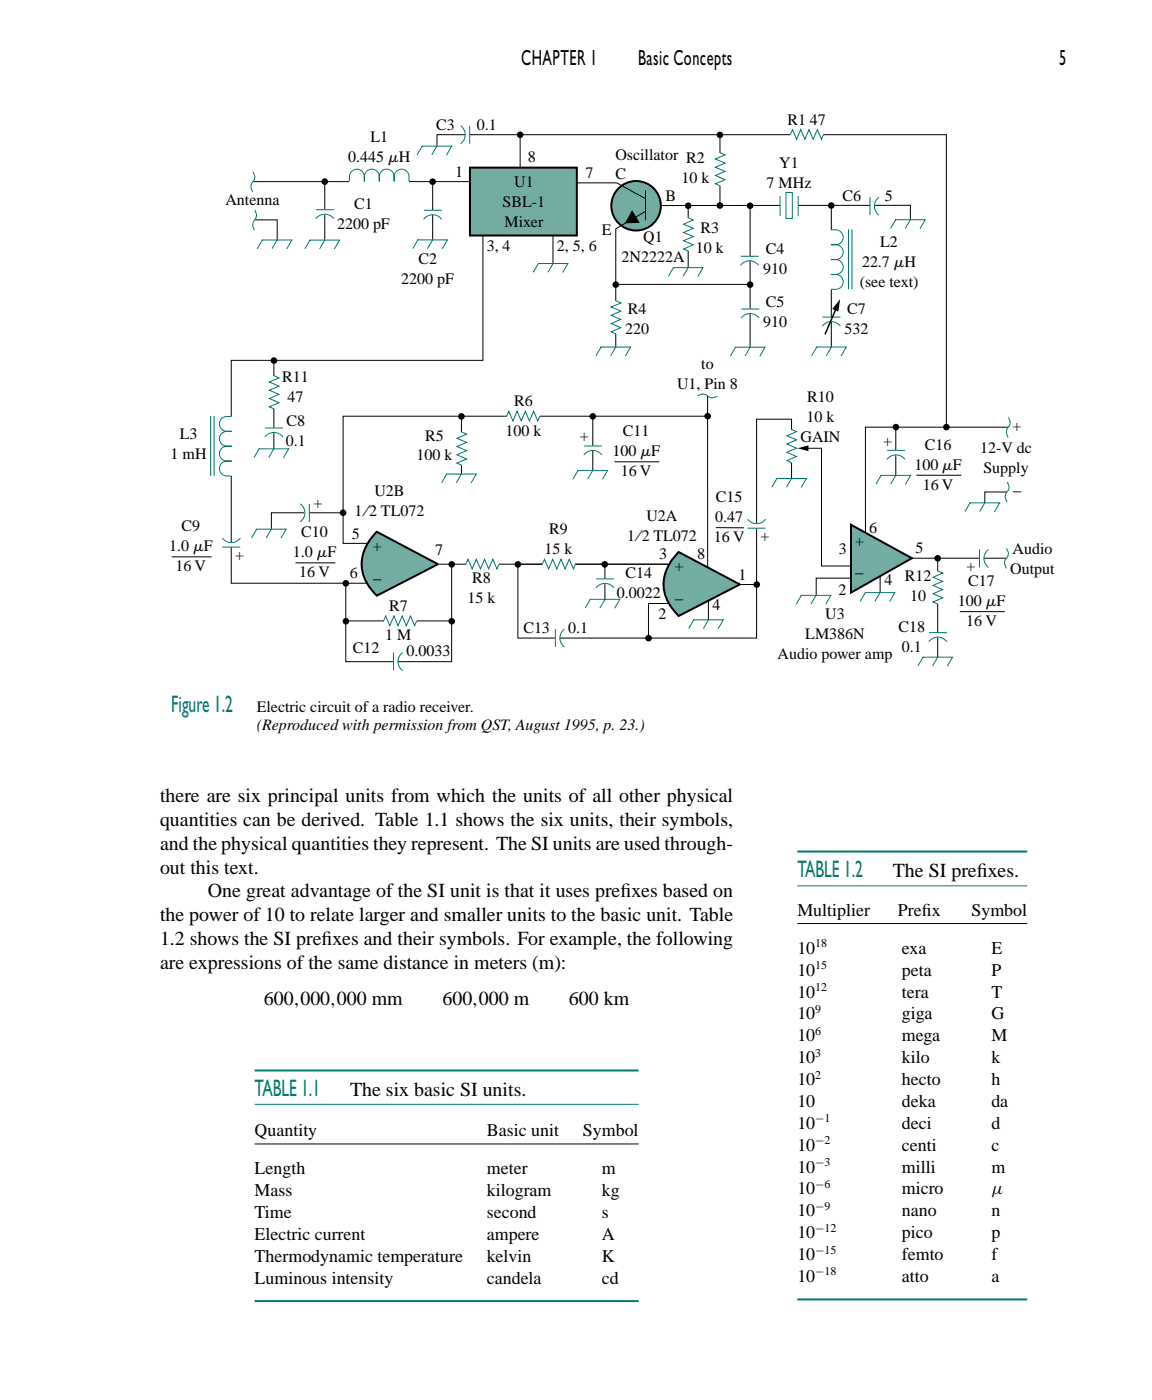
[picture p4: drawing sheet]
<svg xmlns="http://www.w3.org/2000/svg" width="203mm" height="247mm" viewBox="0 0 203 247" stroke-linecap="round" stroke-linejoin="round" font-family="sans-serif">
<path d="M77.2 25.7v-1.9h89.9v51.6" fill="none" stroke="#000" stroke-width=".18"/>
<path d="M83 29.6h18.9v12h-18.9z" fill="#72aca3" stroke="#000" stroke-width=".35"/>
<g fill="none" stroke="#000" stroke-width=".18">
<path d="M44.7 32.1h38.3M114 36.3h46.8v2.5M121.5 36.3v11M127.2 23.8v12.5M132.5 36.3v25M146.8 36.5v24.9M85.3 41.6v22.1h-44.5v39.4h24M108.8 50.3h23.7M108.8 40.4v20.9M142.4 79.2h2.7v20.8h5M152.8 75.4v23.5M79.8 99.6v17.3h-18.7v-13.8"/>
<path d="M118 99.7h-26.5v13.1h42.2M139.8 84.6v-10.5h-6.2v38.7"/>
</g>
<path d="M140.9 79.2l1.9-.5v1z" fill="#000"/>
<path d="M74.5 25.8h5.3l-.9 1.6M74.6 25.8l-.9 1.6M77.2 25.8l-.9 1.6M158.1 38.8h5.3l-.9 1.6M158.2 38.8l-.9 1.6M160.8 38.8l-.9 1.6M118.9 47.3h5.3l-1 1.6M119 47.3l-1 1.5M121.6 47.3l-1 1.5M144.2 61.3h5.3l-1 1.6M144.3 61.3l-.9 1.6M146.9 61.3l-1 1.6" fill="none" stroke="#007870" stroke-width=".18"/>
<path d="M131 54.6h3.1v.9h-3.1z" fill="#fff"/>
<g fill="none" stroke="#007870" stroke-width=".18">
<path d="M44.7 30.4a1.32 1.32 0 0 1 0 1.7 1.38 1.38 0 0 0 0 1.8M45 37.1a1.32 1.32 0 0 1 0 1.8 1.38 1.38 0 0 0 0 1.8M46.3 42.4h5.3l-1 1.6M46.4 42.4l-1 1.6M49 42.4l-1 1.6M54.7 42.4h5.3l-1 1.6M54.8 42.4l-.9 1.6M57.4 42.4l-1 1.6M130.9 54.6h3.2M134.1 56.2a1.97 1.97 0 0 0-3.2 0M129.8 61.4h5.3l-.9 1.5M129.9 61.3l-.9 1.6"/>
<path d="M132.5 61.3l-.9 1.6"/>
</g>
<path d="M45 38.9h4v3.5M57.4 32.1v10.2M76.4 32.1v10.3" fill="none" stroke="#000" stroke-width=".18"/>
<path d="M74.9 37.2h3.1v.8h-3.1z" fill="#fff"/>
<g fill="none" stroke="#007870" stroke-width=".18">
<path d="M74.9 37.2h3.1M78 38.8a1.96 1.96 0 0 0-3.2 0M73.7 42.4h5.3l-.9 1.6M73.8 42.3l-.9 1.6M76.4 42.3l-.9 1.6M95 46.6h5.3l-.9 1.6M95.1 46.5l-.9 1.6M97.7 46.5l-.9 1.6M149.8 40.5v10.6M150.5 40.5v10.6M106.1 61.3h5.3l-1 1.6M106.2 61.3l-.9 1.6"/>
<path d="M108.8 61.3l-1 1.6M178.1 73.8a1.32 1.32 0 0 1 0 1.7 1.38 1.38 0 0 0 0 1.8M155.5 84h5.3l-.9 1.6M155.6 84l-.9 1.6M158.2 84l-.9 1.6M171.3 88.9h5.2l-.9 1.5M171.4 88.8l-1 1.6M173.9 88.8l-.9 1.6M177.9 85.2a1.32 1.32 0 0 1 0 1.7 1.38 1.38 0 0 0 0 1.8"/>
</g>
<path d="M97.7 41.6v5M152.8 75.5h25.3M158.2 75.5v8.5M177.8 86.9h-3.9v1.9M61.1 109.7h18.7" fill="none" stroke="#000" stroke-width=".18"/>
<path d="M150.3 92.7l10.8 5.9-10.8 6.1z" fill="#72aca3" stroke="#000" stroke-width=".35"/>
<path d="M48.4 63.7v15.6M125 69.9v30.9M125 73.5h-64.4v22.5h4.3M60.6 90.6h-12.7v3M77.4 99.7h40.6M161.1 98.6h16.6" fill="none" stroke="#000" stroke-width=".18"/>
<path d="M177.8 96.9a1.32 1.32 0 0 1 0 1.7 1.38 1.38 0 0 0 0 1.8" fill="none" stroke="#007870" stroke-width=".18"/>
<g fill="#72aca3" stroke="#000" stroke-width=".35">
<path d="M66.5 94.1v-.1l10.9 5.7-10.9 5.6a7.1 7.1 0 0 1-2-8.4l.9-1.5z"/>
<path d="M119.8 97.6h.1l10.8 5.7-10.8 5.5a7.1 7.1 0 0 1-2.1-8.3l.9-1.6z"/>
</g>
<path d="M81.5 73.5v10.3M104.7 73.5v9.6M106.8 99.7v6.2" fill="none" stroke="#000" stroke-width=".18"/>
<path d="M78.8 83.8h5.3l-.9 1.6M78.9 83.7l-.9 1.6M81.5 83.7l-.9 1.6M102 83.1h5.3l-.9 1.6M102.1 83.1l-.9 1.6M104.7 83.1l-.9 1.6" fill="none" stroke="#007870" stroke-width=".18"/>
<path d="M105.3 102.3h3.2v.8h-3.2z" fill="#fff"/>
<g fill="none" stroke="#007870" stroke-width=".18">
<path d="M123.2 70a1.46 1.46 0 0 1 1.8 0 1.26 1.26 0 0 0 1.7 0M137.1 84.6h5.3l-.9 1.5M137.2 84.5l-.9 1.6M139.8 84.5l-.9 1.6M104.2 105.9h5.3l-1 1.6M104.3 105.9l-.9 1.6M105.3 102.3h3.2M106.9 105.9l-1 1.6M108.4 103.9a1.96 1.96 0 0 0-3.1 0M122.5 109.5h5.3l-1 1.6M122.6 109.5l-1 1.6M125.2 109.5l-1 1.6"/>
<path d="M141.5 105.2h5.2l-.9 1.6M141.6 105.2l-1 1.6M144.1 105.2l-.9 1.6M152.8 104.7h5.2l-.9 1.6M152.9 104.7l-1 1.6M155.4 104.7l-.9 1.6M162.9 116.1h5.3l-.9 1.6M163 116.1l-.9 1.6M165.6 116.1l-.9 1.6"/>
</g>
<path d="M30.3 98.4h7.1M52.2 99.5h7M108.5 81.6h8M126.4 93.2l5 .1M161.8 84h8M165.6 98.8v17.3M118.1 106.6h-3.6v6.2M125.1 106.2v3.3M150.3 102.2h-6.2v3M155.4 101.8v2.9M169.5 108.1h8" fill="none" stroke="#000" stroke-width=".18"/>
<g fill="#fff">
<path d="M108.4 53.2h.7v5.7h-.7z"/>
<path d="M48 66.5h.7v5.7h-.7z"/>
<path d="M81.2 76.4h.7v5.7h-.7z"/>
<path d="M139.4 76h.7v5.7h-.7z"/>
<path d="M165.3 101h.7v5.7h-.7z"/>
<path d="M89.6 73.2h5.7v.7h-5.7z"/>
<path d="M121.2 38.6h.7v5.7h-.7z"/>
<path d="M82.4 99.4h5.7v.7h-5.7z"/>
<path d="M95.9 99.4h5.7v.7h-5.7z"/>
<path d="M67.8 109.4h5.7v.7h-5.7z"/>
</g>
<g fill="#fff" stroke="#007870" stroke-width=".18">
<path d="M108.7 53.1l1 .4-1.8 .8 1.8 .7-1.8 .7 1.8 .7-1.8 .8 1.8 .7-1.8 .7 .9 .4z"/>
<path d="M48.3 66.4l1 .4-1.7 .7 1.7 .7-1.7 .8 1.7 .7-1.7 .7 1.7 .8-1.7 .7 .8 .4z"/>
<path d="M81.5 76.3l.9 .4-1.7 .8 1.7 .7-1.7 .7 1.7 .7-1.7 .8 1.7 .7-1.7 .7 .8 .4z"/>
<path d="M139.7 75.9l1 .4-1.7 .7 1.7 .7-1.7 .8 1.7 .7-1.7 .7 1.7 .8-1.7 .7 .8 .4z"/>
<path d="M165.6 100.9l.9 .4-1.7 .7 1.7 .7-1.7 .8 1.7 .7-1.7 .7 1.7 .8-1.7 .7 .8 .3z"/>
<path d="M89.9 72.7l.7 1.7 .7-1.7 .7 1.7 .8-1.7 .7 1.7 .7-1.7 .8 1.7 .3-.9-5.8 .1z"/>
<path d="M121.5 38.5l.9 .4-1.7 .7 1.7 .7-1.7 .8 1.7 .7-1.7 .7 1.7 .8-1.7 .7 .9 .4z"/>
<path d="M82.7 98.8l.7 1.7 .7-1.7 .7 1.7 .8-1.7 .7 1.7 .7-1.7 .8 1.7 .3-.8-5.8 .1z"/>
<path d="M96.2 98.8l.7 1.7 .7-1.7 .7 1.7 .8-1.7 .7 1.7 .7-1.7 .8 1.7 .3-.8-5.8 .1z"/>
<path d="M68.1 108.9l.7 1.7 .8-1.7 .7 1.7 .7-1.7 .8 1.7 .7-1.7 .7 1.7 .4-.9-5.9 .1z"/>
</g>
<circle cx="158.2" cy="75.5" r=".58" fill="#000"/>
<g fill="#fff">
<path d="M137.8 33.8h3.1v5h-3.1z"/>
<path d="M82.1 22.3h.8v3.1h-.8z"/>
</g>
<path d="M81.3 22.2a1.96 1.96 0 0 1 .1 3.2M83 22.2v3.2" fill="none" stroke="#007870" stroke-width=".18"/>
<path d="M91.9 23.8v5.8" fill="none" stroke="#000" stroke-width=".18"/>
<circle cx="112.3" cy="36.4" r="4.4" fill="#72aca3" stroke="#000" stroke-width=".35"/>
<path d="M101.9 32.3h7l5.1 2.8M114 37.4l-5.2 3M114 33.6v5.3" fill="none" stroke="#000" stroke-width=".18"/>
<path d="M130.9 45.3h3.1v.8h-3.1z" fill="#fff"/>
<path d="M137.8 34.6v3.6M138.8 34h1.1v4.6h-1.1zM141 34.6v3.6M130.8 45.3h3.2M134 46.9a1.96 1.96 0 0 0-3.2 0" fill="none" stroke="#007870" stroke-width=".18"/>
<path d="M153.7 34.8h.8v3.1h-.8z" fill="#fff"/>
<path d="M153.6 34.8v3.2M155.2 34.9a1.96 1.96 0 0 0 0 3.1" fill="none" stroke="#007870" stroke-width=".18"/>
<path d="M61.7 31.7h10.5v.8h-10.5z" fill="#fff"/>
<path d="M61.7 32.1a1.71 1.71 0 0 1 .9-2.1 1.32 1.32 0 0 1 1.8 1.2v.9M64.3 32.1a1.71 1.71 0 0 1 .9-2.1 1.32 1.32 0 0 1 1.8 1.2v.9a1.7 1.7 0 0 1 .9-2.1 1.32 1.32 0 0 1 1.7 1.2v.9M69.6 32.1a1.71 1.71 0 0 1 .9-2.1 1.32 1.32 0 0 1 1.7 1.2v.9" fill="none" stroke="#007870" stroke-width=".18"/>
<path d="M146.3 40.6h.8v10.5h-.8z" fill="#fff"/>
<path d="M146.7 40.6a1.71 1.71 0 0 1 2.1 .9 1.32 1.32 0 0 1-1.2 1.7h-.9a1.7 1.7 0 0 1 2.1 .9 1.32 1.32 0 0 1-1.2 1.8h-.9a1.7 1.7 0 0 1 2.1 .9 1.32 1.32 0 0 1-1.2 1.7h-.9M146.7 48.5a1.71 1.71 0 0 1 2.1 .9 1.32 1.32 0 0 1-1.2 1.7h-.9" fill="none" stroke="#007870" stroke-width=".18"/>
<path d="M145.3 56.1h3.1v.8h-3.1z" fill="#fff"/>
<path d="M145.2 56h3.2M148.4 57.6a1.96 1.96 0 0 0-3.2 0" fill="none" stroke="#007870" stroke-width=".18"/>
<path d="M55.9 37.1h3.1v.8h-3.1z" fill="#fff"/>
<path d="M55.8 37.1h3.2M59 38.7a1.96 1.96 0 0 0-3.2 0" fill="none" stroke="#007870" stroke-width=".18"/>
<path d="M156.7 79.6h3.1v.8h-3.1z" fill="#fff"/>
<path d="M156.7 79.6h3.1M159.8 81.2a1.96 1.96 0 0 0-3.2 0" fill="none" stroke="#007870" stroke-width=".18"/>
<path d="M173 97.1h.8v3.1h-.8z" fill="#fff"/>
<path d="M45.7 79.3h5.3l-.9 1.6M45.8 79.3l-.9 1.6M48.4 79.3l-.9 1.6M173 97.1v3.1M174.6 97.1a1.96 1.96 0 0 0 0 3.2" fill="none" stroke="#007870" stroke-width=".18"/>
<path d="M46.9 75.7h3.1v.8h-3.1z" fill="#fff"/>
<path d="M37.2 73.5v10.6M37.8 73.5v10.6M46.8 75.6h3.2M50 77.2a1.96 1.96 0 0 0-3.2 0" fill="none" stroke="#007870" stroke-width=".18"/>
<path d="M40.6 73.6h.8v10.5h-.8z" fill="#fff"/>
<path d="M40.9 73.6a1.71 1.71 0 0 0-2.1 .9 1.32 1.32 0 0 0 1.3 1.7h.8a1.7 1.7 0 0 0-2.1 .9 1.32 1.32 0 0 0 1.3 1.8h.8a1.7 1.7 0 0 0-2.1 .9 1.32 1.32 0 0 0 1.3 1.7h.8M40.9 81.5a1.71 1.71 0 0 0-2.1 .9 1.32 1.32 0 0 0 1.3 1.7h.8" fill="none" stroke="#007870" stroke-width=".18"/>
<path d="M39.3 95.8h3.1v.9h-3.1z" fill="#fff"/>
<path d="M39.3 96.7h3.1M42.5 95.1a1.96 1.96 0 0 1-3.2 0M45.3 93.5h5.2l-.9 1.6M45.4 93.5l-1 1.6M47.9 93.5l-.9 1.6" fill="none" stroke="#007870" stroke-width=".18"/>
<path d="M53.8 89.1h.8v3.1h-.8z" fill="#fff"/>
<path d="M53 89a1.96 1.96 0 0 1 0 3.2M54.6 89.1v3.1" fill="none" stroke="#007870" stroke-width=".18"/>
<path d="M103.2 78.8h3.1v.8h-3.1z" fill="#fff"/>
<path d="M103.1 78.8h3.2M106.3 80.4a1.96 1.96 0 0 0-3.2 0" fill="none" stroke="#007870" stroke-width=".18"/>
<path d="M69.5 115.3h.8v3.1h-.8z" fill="#fff"/>
<path d="M69.5 115.3v3.2M71.1 115.3a1.96 1.96 0 0 0 0 3.2" fill="none" stroke="#007870" stroke-width=".18"/>
<path d="M98.1 111.1h.8v3.2h-.8z" fill="#fff"/>
<path d="M98.1 111.1v3.2M99.7 111.2a1.96 1.96 0 0 0 0 3.1" fill="none" stroke="#007870" stroke-width=".18"/>
<path d="M164.1 111.8h3.1v.8h-3.1z" fill="#fff"/>
<path d="M164 113.4a1.96 1.96 0 0 1 3.2 0M164.1 111.8h3.1" fill="none" stroke="#007870" stroke-width=".18"/>
<path d="M132 92.5h3.1v.8h-3.1z" fill="#fff"/>
<path d="M132 93.3h3.2M135.2 91.7a1.96 1.96 0 0 1-3.2 0" fill="none" stroke="#007870" stroke-width=".18"/>
<path d="M130.6 103.3h3" fill="none" stroke="#000" stroke-width=".18"/>
<path d="M147.7 54.5l-2 4.6z" fill="#fff" stroke="#000" stroke-width=".26"/>
<path d="M111.6 37.1l1.4 2.3-2.6 .1zM148.4 52.9l-.3 2.2-1.1-.5z" fill="#000"/>
<path d="M126.8 27.1h.7v5.7h-.7z" fill="#fff"/>
<path d="M127.1 27l1 .4-1.8 .7 1.8 .7-1.8 .8 1.8 .7-1.8 .7 1.8 .8-1.8 .7 .9 .3z" fill="#fff" stroke="#007870" stroke-width=".18"/>
<g fill="#000">
<circle cx="57.4" cy="32.1" r=".58"/>
<circle cx="76.4" cy="32.1" r=".58"/>
<circle cx="91.9" cy="23.8" r=".58"/>
<circle cx="121.5" cy="36.4" r=".58"/>
<circle cx="127.1" cy="23.8" r=".58"/>
<circle cx="127.1" cy="36.3" r=".58"/>
<circle cx="132.5" cy="36.4" r=".58"/>
<circle cx="146.8" cy="36.3" r=".58"/>
<circle cx="108.8" cy="50.3" r=".58"/>
<circle cx="132.5" cy="50.3" r=".58"/>
<circle cx="48.4" cy="63.7" r=".58"/>
<circle cx="81.5" cy="73.6" r=".58"/>
<circle cx="104.7" cy="73.6" r=".58"/>
<circle cx="125" cy="73.5" r=".58"/>
<circle cx="167.1" cy="75.5" r=".58"/>
<circle cx="60.6" cy="90.6" r=".58"/>
<circle cx="79.8" cy="99.7" r=".58"/>
<circle cx="91.5" cy="99.7" r=".58"/>
<circle cx="106.8" cy="99.7" r=".58"/>
<circle cx="165.6" cy="98.7" r=".58"/>
<circle cx="61.1" cy="109.8" r=".58"/>
<circle cx="61.1" cy="103.1" r=".58"/>
<circle cx="79.8" cy="109.8" r=".58"/>
<circle cx="114.5" cy="112.8" r=".58"/>
<circle cx="133.7" cy="103.3" r=".58"/>
</g>
<path d="M139.7 23.4h5.7v.7h-5.7z" fill="#fff"/>
<path d="M140 22.9l.7 1.7 .7-1.7 .8 1.7 .7-1.7 .7 1.7 .7-1.7 .8 1.7 .3-.8h-5.8z" fill="#fff" stroke="#007870" stroke-width=".18"/>
<path d="M140.8 150.5h40.6M45 189.2h67.8M45 229.9h67.8M140.8 229.6h40.6" fill="none" stroke="#007870" stroke-width=".35"/>
<path d="M140.8 156.5h40.6M45 195.1h67.8" fill="none" stroke="#007870" stroke-width=".18"/>
<path d="M140.8 163.2h40.6M45 202.2h67.8" fill="none" stroke="#000" stroke-width=".18"/>
<g font-size="4.2" fill="#007870">
<text x="30.3" y="125.9">Figure 1.2</text>
<text x="140.8" y="154.9">TABLE 1.2</text>
<text x="45" y="193.6">TABLE 1.1</text>
</g>
<g font-size="3.9">
<text x="92" y="11.5">CHAPTER 1</text>
<text x="112.7" y="11.5">Basic Concepts</text>
<text x="187.1" y="11.5">5</text>
</g>
<g font-size="3.5">
<text x="28.3" y="141.7">there are six principal units from which the units of all other physical</text>
<text x="28.3" y="145.9">quantities can be derived. Table 1.1 shows the six units, their symbols,</text>
<text x="28.3" y="150.2">and the physical quantities they represent. The SI units are used through-</text>
<text x="28.3" y="154.4">out this text.</text>
<text x="157.7" y="154.9">The SI prefxes.</text>
<text x="172.5" y="154.9">i</text>
<text x="36.7" y="158.6">One great advantage of the SI unit is that it uses prefxes based on</text>
<text x="109.6" y="158.6">i</text>
<text x="28.3" y="162.8">the power of 10 to relate larger and smaller units to the basic unit. Table</text>
<text x="28.3" y="167">1.2 shows the SI prefxes and their symbols. For example, the following</text>
<text x="56.8" y="167">i</text>
<text x="28.3" y="171.2">are expressions of the same distance in meters (m):</text>
<text x="46.6" y="177.6">600,000,000 mm</text>
<text x="78.1" y="177.6">600,000 m</text>
<text x="100.5" y="177.6">600 km</text>
<text x="61.8" y="193.6">The six basic SI units.</text>
</g>
<g font-size="3.2">
<text x="140.8" y="161.8">Multiplier</text>
<text x="158.6" y="161.8">Prefx</text>
<text x="162.8" y="161.8">i</text>
<text x="171.6" y="161.8">Symbol</text>
<text x="140.8" y="172.4">10</text>
<text x="140.8" y="168.5">10</text>
<text x="159.3" y="168.5">exa</text>
<text x="159.3" y="172.4">peta</text>
<text x="175.1" y="168.5">E</text>
<text x="175.1" y="172.4">P</text>
<text x="140.8" y="176.3">10</text>
<text x="159.3" y="176.3">tera</text>
<text x="175.1" y="176.3">T</text>
<text x="140.8" y="180.1">10</text>
<text x="140.8" y="184">10</text>
<text x="159.3" y="180.1">giga</text>
<text x="159.3" y="184">mega</text>
<text x="175.1" y="180.1">G</text>
<text x="175.1" y="184">M</text>
<text x="140.8" y="187.9">10</text>
<text x="140.8" y="191.7">10</text>
<text x="159.3" y="187.9">kilo</text>
<text x="159.3" y="191.7">hecto</text>
<text x="175.1" y="187.9">k</text>
<text x="175.1" y="191.7">h</text>
<text x="140.8" y="195.6">10</text>
<text x="159.3" y="195.6">deka</text>
<text x="175.1" y="195.6">da</text>
<text x="45" y="200.7">Quantity</text>
<text x="86" y="200.7">Basic unit</text>
<text x="102.9" y="200.7">Symbol</text>
<text x="140.8" y="199.5">10</text>
<text x="140.8" y="203.3">10</text>
<text x="159.3" y="199.5">deci</text>
<text x="159.3" y="203.3">centi</text>
<text x="175.1" y="199.5">d</text>
<text x="175.1" y="203.3">c</text>
<text x="45" y="207.5">Length</text>
<text x="86" y="207.5">meter</text>
<text x="106.3" y="207.5">m</text>
<text x="140.8" y="207.2">10</text>
<text x="159.3" y="207.2">milli</text>
<text x="175.1" y="207.2">m</text>
<text x="45" y="211.4">Mass</text>
<text x="45" y="215.2">Time</text>
<text x="86" y="211.4">kilogram</text>
<text x="86" y="215.2">second</text>
<text x="106.3" y="211.4">kg</text>
<text x="106.3" y="215.2">s</text>
<text x="140.8" y="211.1">10</text>
<text x="140.8" y="214.9">10</text>
<text x="159.3" y="211.1">micro</text>
<text x="159.3" y="214.9">nano</text>
<text x="175.1" y="214.9">n</text>
<text x="175.1" y="211.1">µ</text>
<text x="45" y="219.1">Electric current</text>
<text x="86" y="219.1">ampere</text>
<text x="106.3" y="219.1">A</text>
<text x="140.8" y="218.8">10</text>
<text x="159.3" y="218.8">pico</text>
<text x="175.1" y="218.8">p</text>
<text x="45" y="223">Thermodynamic temperature</text>
<text x="45" y="226.8">Luminous intensity</text>
<text x="86" y="223">kelvin</text>
<text x="86" y="226.8">candela</text>
<text x="106.3" y="223">K</text>
<text x="106.3" y="226.8">cd</text>
<text x="140.8" y="222.7">10</text>
<text x="140.8" y="226.5">10</text>
<text x="159.3" y="222.7">femto</text>
<text x="159.3" y="226.5">atto</text>
<text x="175.1" y="222.7">f</text>
<text x="175.1" y="226.5">a</text>
</g>
<g font-size="2.8">
<text x="77" y="23">C3</text>
<text x="84.2" y="23">0.1</text>
<text x="139.1" y="22">R1 47</text>
<text x="61.5" y="28.6">0.445 mH</text>
<text x="65.4" y="25">L1</text>
<text x="93.2" y="28.7">8</text>
<text x="108.7" y="28.2">Oscillator R2</text>
<text x="137.6" y="29.7">Y1</text>
<text x="80.4" y="31.3">1</text>
<text x="90.8" y="33">U1</text>
<text x="103.4" y="31.5">7</text>
<text x="108.7" y="31.6">C</text>
<text x="117.5" y="35.5">B</text>
<text x="120.4" y="32.4">10 k</text>
<text x="135.4" y="33.2">7 MHz</text>
<text x="148.8" y="35.4">C6</text>
<text x="156.2" y="35.4">5</text>
<text x="39.8" y="36.2">Antenna</text>
<text x="59.5" y="40.5">2200 pF</text>
<text x="62.5" y="37">C1</text>
<text x="88.8" y="36.5">SBL-1</text>
<text x="89.1" y="40.1">Mixer</text>
<text x="106.3" y="41.4">E</text>
<text x="123.7" y="41.2">R3</text>
<text x="73.9" y="46.7">C2</text>
<text x="86" y="44.4">3, 4</text>
<text x="98.4" y="44.4">2, 5, 6</text>
<text x="109.8" y="46.4">2N2222A</text>
<text x="113.6" y="42.9">Q1</text>
<text x="122.9" y="44.7">10 k</text>
<text x="135.2" y="44.9">C4</text>
<text x="152.2" y="47.1">22.7 mH</text>
<text x="155.5" y="43.6">L2</text>
<text x="70.9" y="50.2">2200 pF</text>
<text x="134.8" y="48.5">910</text>
<text x="151.8" y="50.7">(see text)</text>
<text x="110.4" y="59.1">220</text>
<text x="110.9" y="55.6">R4</text>
<text x="134.8" y="57.8">910</text>
<text x="135.3" y="54.3">C5</text>
<text x="149.1" y="59.1">532</text>
<text x="149.6" y="55.6">C7</text>
<text x="123.9" y="65.1">to</text>
<text x="49.8" y="67.6">R11</text>
<text x="50.8" y="71.1">47</text>
<text x="90.8" y="71.8">R6</text>
<text x="119.6" y="68.7">U1, Pin 8</text>
<text x="142.6" y="71.1">R10</text>
<text x="31.7" y="77.6">L3</text>
<text x="50.6" y="75.3">C8</text>
<text x="75.1" y="77.8">R5</text>
<text x="89.3" y="77.1">100 k</text>
<text x="110" y="77.1">C11</text>
<text x="142.4" y="74.6">10 k</text>
<text x="178.8" y="76.2">+</text>
<text x="30.1" y="81.2">1 mH</text>
<text x="50.5" y="78.8">0.1</text>
<text x="73.5" y="81.4">100 k</text>
<text x="102.4" y="78">+</text>
<text x="108.2" y="80.6">100 mF</text>
<text x="141.4" y="78.1">GAIN</text>
<text x="156" y="78.8">+</text>
<text x="161.5" y="83">100 mF</text>
<text x="163.3" y="79.5">C16</text>
<text x="173.1" y="80.1">12-V dc</text>
<text x="173.7" y="83.6">Supply</text>
<text x="55.3" y="89.8">+</text>
<text x="66.1" y="87.6">U2B</text>
<text x="109.6" y="84.1">16 V</text>
<text x="126.4" y="88.7">C15</text>
<text x="163" y="86.5">16 V</text>
<text x="178.9" y="87.7">−</text>
<text x="32.1" y="93.9">C9</text>
<text x="53.2" y="94.9">C10</text>
<text x="62.1" y="95.3">5</text>
<text x="62.6" y="91.1">1⁄2 TL072</text>
<text x="97" y="94.3">R9</text>
<text x="110.7" y="95.6">1⁄2 TL072</text>
<text x="114.2" y="92.1">U2A</text>
<text x="126.1" y="95.8">16 V</text>
<text x="126.3" y="92.2">0.47</text>
<text x="134.3" y="95.6">+</text>
<text x="153.5" y="94.1">6</text>
<text x="29.9" y="97.4">1.0 mF</text>
<text x="31" y="100.9">16 V</text>
<text x="41.5" y="98.9">+</text>
<text x="51.7" y="98.5">1.0 mF</text>
<text x="52.8" y="102">16 V</text>
<text x="65.8" y="97.4">+</text>
<text x="76.9" y="98.2">7</text>
<text x="96.2" y="97.9">15 k</text>
<text x="116.4" y="98.9">3</text>
<text x="119.2" y="101">+</text>
<text x="123.1" y="98.9">8</text>
<text x="148.2" y="97.9">3</text>
<text x="151" y="96.4">+</text>
<text x="161.7" y="97.8">5</text>
<text x="170.7" y="100.9">+</text>
<text x="178.4" y="101.4">Output</text>
<text x="178.8" y="97.9">Audio</text>
<text x="61.8" y="102.2">6</text>
<text x="65.9" y="103.2">−</text>
<text x="68.7" y="107.9">R7</text>
<text x="82.6" y="106.6">15 k</text>
<text x="83.4" y="103.1">R8</text>
<text x="108.9" y="105.6">0.0022</text>
<text x="110.5" y="102.1">C14</text>
<text x="119.2" y="106.8">−</text>
<text x="125.9" y="107.8">4</text>
<text x="130.4" y="102.5">1</text>
<text x="148.1" y="105.1">2</text>
<text x="151.1" y="102.2">−</text>
<text x="156.2" y="103.3">4</text>
<text x="159.8" y="102.7">R12</text>
<text x="160.8" y="106.2">10</text>
<text x="169.2" y="107.1">100 mF</text>
<text x="171" y="103.6">C17</text>
<text x="68" y="113">1 M</text>
<text x="92.4" y="111.9">C13</text>
<text x="100.3" y="111.9">0.1</text>
<text x="116.3" y="109.4">2</text>
<text x="142.2" y="112.9">LM386N</text>
<text x="145.7" y="109.4">U3</text>
<text x="158.7" y="111.6">C18</text>
<text x="170.6" y="110.6">16 V</text>
<text x="62.3" y="115.4">C12</text>
<text x="71.8" y="115.8">0.0033</text>
<text x="137.3" y="116.5">Audio power amp</text>
<text x="159.3" y="115.1">0.1</text>
<text x="45.4" y="125.9">Electric circuit of a radio receiver.</text>
<text x="45.4" y="129.1">(Reproduced with permission from QST, August 1995, p. 23.)</text>
</g>
<g font-size="2.1">
<text x="144" y="167.4">18</text>
<text x="144" y="171.3">15</text>
<text x="144" y="175.1">12</text>
<text x="144" y="179">9</text>
<text x="144" y="182.9">6</text>
<text x="144" y="186.7">3</text>
<text x="144" y="190.6">2</text>
<text x="144" y="198.3">−1</text>
<text x="144" y="202.2">−2</text>
<text x="144" y="206.1">−3</text>
<text x="144" y="209.9">−6</text>
<text x="144" y="213.8">−9</text>
<text x="144" y="217.7">−12</text>
<text x="144" y="221.5">−15</text>
<text x="144" y="225.4">−18</text>
</g>
</svg>
